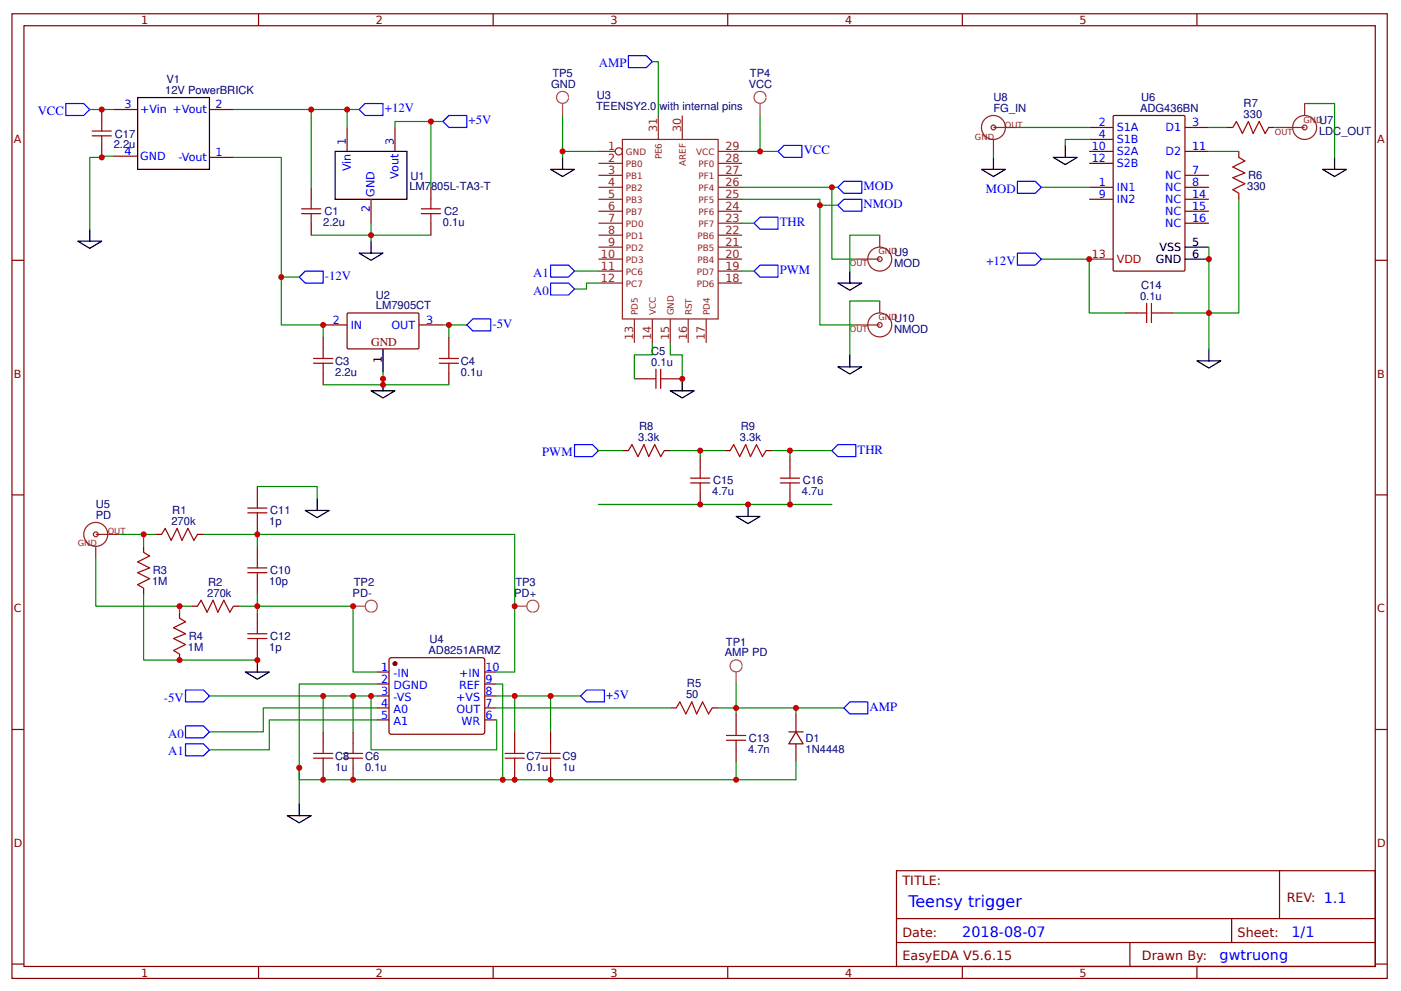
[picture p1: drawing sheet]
<svg xmlns="http://www.w3.org/2000/svg" width="310mm" height="219mm" viewBox="0 0 310 219" stroke-linecap="round" stroke-linejoin="round" font-family="sans-serif">
<g fill="none" stroke="#800" stroke-width=".26">
<path d="M2.6 3h304.1v213.3h-304.1zM5.3 5.7h298.7v208h-298.7zM57.1 3v2.7M109 3v2.7M160.9 3v2.7M212.7 3v2.7M264.6 3v2.7M22.5 24.2v2.7M22.5 32.1v2.7M25.1 24.2h5.3M25.1 34.5h5.3M46.3 34.8h5.3"/>
<path d="M46.3 24.2h5.3M76.7 28.2v5.3M87.3 28.2v5.3M240.8 28.2h5.3M240.8 30.8h5.3M240.8 33.5h5.3M240.8 36.1h5.3M246.1 25.7l.2-.2h15.4l.2 .2v34l-.1 .2h-15.5l-.2-.1zM261.9 28.2h5.3M261.9 38.8h5.3M261.9 33.5h5.3M271.2 28.2h1.3"/>
<path d="M273.8 33.5v1.3M280.5 28.2h1.3M2.6 57.5h2.7M68.8 41.4v2.7M68.8 49.3v2.7M82 44.1v5.2M95.2 41.4v2.7M95.2 49.3v2.7M240.8 41.4h5.3M240.8 44.1h5.3M261.9 41.4h5.3M261.9 44.1h5.3"/>
<path d="M261.9 46.7h5.3M261.9 49.3h5.3M273.8 42.7v1.4M304 57.5h2.7M71.4 71.8h5.3M71.4 74.5v2.6M76.8 69.3l.2-.1h15.5l.1 .3v7.5l-.3 .1h-15.4l-.2-.2zM92.6 71.8h5.3M99.2 74.5v2.6M248.7 69.2h2.7M256.6 69.2h2.7M71.4 82.4v2.7"/>
<path d="M99.2 82.4v2.7M137.6 99.6h1.3M140.2 83.7h2.7M146.8 99.6h1.4M148.2 83.7h2.6M160.1 99.6h1.3M169.3 99.6h1.4M2.6 109.4h2.7M34.4 118.1h1.3M43.7 118.1h1.3M56.9 107.6v2.6M56.9 115.5v2.6"/>
<path d="M154.8 100.9v2.7M154.8 108.9v2.6M174.6 100.9v2.7M174.6 108.9v2.6M304 109.4h2.7M31.7 120.8v1.3M31.7 130v1.4M39.7 135.3v1.4M42.3 134h1.4M51.6 134h1.3M56.9 120.8v2.6M56.9 128.7v2.7"/>
<path d="M56.9 135.3v2.7M39.7 144.6v1.3M56.9 143.3v2.6M83.3 148.6h2.7M83.3 151.2h2.7M83.3 153.9h2.7M83.3 156.5h2.7M83.3 159.1h2.7M86.3 145.5h20.6l.3 .4-.1 16.2-.5 .2-20.3-.1-.3-.4v-15.9zM107.2 148.6h2.6M107.2 151.2h2.6M107.2 153.9h2.6"/>
<path d="M107.2 156.5h2.6M107.2 159.1h2.6M148.2 156.5h1.3M157.4 156.5h1.3M162.7 157.8v2.7M175.9 157.8v4M2.6 161.3h2.7M71.4 161.8v2.6M71.4 169.7v2.7M78.1 161.8v2.6M78.1 169.7v2.7M113.8 161.8v2.6"/>
<path d="M113.8 169.7v2.7M121.7 161.8v2.6M121.7 169.7v2.7M162.7 165.8v2.6M174.4 161.8h3.1M175.9 161.8l1.6 2.6h-3.1zM175.9 164.4v4M304 161.3h2.7M198.2 192.5h105.8v21.2h-105.8zM282.8 192.5v10.6M2.6 213.1h2.7M57.1 213.7v2.6"/>
<path d="M109 213.7v2.6M160.9 213.7v2.6M198.2 203.1h105.8M198.2 208.4h105.8M212.7 213.7v2.6M249.8 208.4v5.3M264.6 213.7v2.6M272.3 203.1v5.3M304 213.1h2.7"/>
</g>
<g fill="none" stroke="#000" stroke-width=".26">
<path d="M30.4 21.6h15.9v15.8h-15.9zM74.1 33.5h15.9v10.6h-15.9zM121.7 37.4h5.3l-2.6 1.6zM124.4 34.8v2.6M217 37.4h5.2l-2.6 1.6zM219.6 34.8v2.6M232.8 34.8h5.3l-2.6 1.6zM235.5 32.1v2.7M292.4 37.4h5.3l-2.7 1.6zM295 34.8v2.6M17.2 53.3h5.3l-2.7 1.6zM19.8 50.7v2.6"/>
<path d="M79.4 56h5.3l-2.7 1.5zM82 53.3v2.7M187.9 59.9v2.7M261.9 54.6h5.3M261.9 57.3h5.3M84.7 77.1v5.3M185.2 62.6h5.3l-2.6 1.6zM187.9 78.4v2.7M264.6 79.8h5.3l-2.7 1.6zM267.2 77.1v2.7M82 86.4h5.3l-2.6 1.6zM84.7 83.7v2.7"/>
<path d="M148.2 86.4h5.3l-2.7 1.6zM150.8 83.7v2.7M185.2 81.1h5.3l-2.6 1.6zM67.5 112.8h5.3l-2.7 1.6zM70.1 110.2v2.6M162.7 114.2h5.3l-2.6 1.6zM165.4 111.5v2.7M54.2 148.6h5.3l-2.6 1.6zM56.9 145.9v2.7M66.1 177.7v2.6M63.5 180.3h5.3l-2.7 1.6z"/>
</g>
<g fill="none" stroke="#080" stroke-width=".26">
<path d="M144.2 13.6h1.3v11.9M19.8 24.2h5.3M25.1 34.5h-2.6v.3h-2.7v15.9M51.6 24.2h25.1v4M51.6 34.8h10.6v37h9.2v2.7M68.8 24.2v17.2M76.7 24.2h2.7M95.2 26.9v14.5M97.9 26.9h-10.6v1.3M124.4 25.5v8M132.3 33.5h-7.9v1.3M164 33.5h8"/>
<path d="M168 25.5v8M219.6 33.5v1.3M224.9 28.2h15.9M240.8 30.8h-5.3v1.3M267.2 33.5h6.6M267.2 28.2h4M281.8 28.2h1.3M288.4 22.9h6.6v11.9M68.8 52h26.4M82 49.3v4M127 59.9h5.3M164 44.1h17.2v1.3h4"/>
<path d="M164 41.4h21.2M164 59.9h2.7M164 49.3h2.7M181.2 45.4v26.4h8M183.9 41.4v15.9h5.3M194.5 52h-6.6v7.9M230.2 57.3h10.6v11.9h7.9M230.2 41.4h10.6M267.2 54.6v22.5M273.8 44.1v25.1h-14.5M62.2 61.3h3.9M97.9 71.8h1.3v2.7"/>
<path d="M99.2 71.8h4M132.3 62.6h-2.7v1.3h-2.6M144.2 75.8v2.6h-4v5.3M148.2 75.8v2.6h2.6v5.3M194.5 66.5h-6.6v11.9M84.7 82.4v2.7h-13.3M84.7 85.1h14.5M132.3 99.6h5.3M148.2 99.6h11.9M154.8 99.6v1.3M170.7 99.6h13.2M174.6 99.6v1.3"/>
<path d="M26.5 118.1h7.9M31.7 118.1v2.7M45 118.1h11.9v2.7M56.9 107.6h13.2v2.6M56.9 118.1h56.9v30.5h-4M132.3 111.5h51.6M21.2 123.4v10.6h21.1M31.7 131.4v14.5h25.2M39.7 134v1.3M52.9 134h25.2v14.6h5.2M56.9 131.4v3.9M46.3 153.9h37"/>
<path d="M71.4 153.9v7.9M78.1 153.9v7.9M82 153.9v11.9h27.8v-6.7M83.3 151.2h-17.2v26.5M83.3 156.5h-25.1v5.3h-11.9M83.3 159.1h-23.8v6.7h-13.2M109.8 151.2h1.3v21.2M109.8 153.9h18.5M109.8 156.5h38.4M113.8 153.9v7.9M121.7 153.9v7.9M158.7 156.5h4v1.3"/>
<path d="M162.7 151.2v5.3h23.8M175.9 156.5v1.3M162.7 168.4v4h-96.6v-2.7M175.9 168.4v4h-13.2"/>
</g>
<g fill="none" stroke="#a00000" stroke-width=".26">
<path d="M20.4 30h4.2M20.4 29h4.2M22.5 26.9v2.1M22.5 30v2.1M272.5 28.2l.8-1.3 1.3 2.6 1.4-2.6 1 2.6 1.3-2.6 1.4 2.6 .8-1.3M273.8 34.8l1.4 .8-2.7 1.3 2.7 1.3-2.7 1.1 2.7 1.3-2.7 1.3 1.3 .8M66.7 47.2h4.2M66.7 46.2h4.2M68.8 44.1v2.1M68.8 47.2v2.1M93.1 47.2h4.3M93.1 46.2h4.3"/>
<path d="M95.2 44.1v2.1M95.2 47.2v2.1M69.3 79.2h4.3M71.4 77.1v2.1M97.1 79.2h4.2M99.2 77.1v2.1M251.4 69.2h2.1M253.5 67.1v4.2M254.5 67.1v4.2M254.5 69.2h2.1M69.3 80.3h4.3M71.4 80.3v2.1"/>
<path d="M97.1 80.3h4.2M99.2 80.3v2.1M138.9 99.6l.8-1.3 1.3 2.6 1.3-2.6 1.1 2.6 1.3-2.6 1.3 2.6 .8-1.3M142.9 83.7h2.1M145 81.6v4.3M146 81.6v4.3M146 83.7h2.2M161.4 99.6l.8-1.3 1.3 2.6 1.3-2.6 1.1 2.6 1.3-2.6 1.3 2.6 .8-1.3M35.7 118.1l.8-1.3 1.3 2.7 1.4-2.7 1 2.7 1.3-2.7 1.4 2.7 .8-1.4M54.8 113.4h4.2M54.8 112.3h4.2M56.9 110.2v2.1"/>
<path d="M56.9 113.4v2.1M152.7 106.8h4.2M152.7 105.7h4.2M154.8 103.6v2.1M154.8 106.8v2.1M172.5 106.8h4.2M172.5 105.7h4.2M174.6 103.6v2.1M174.6 106.8v2.1M31.7 122.1l1.4 .8-2.7 1.3 2.7 1.3-2.7 1.1 2.7 1.3-2.7 1.3 1.3 .8M39.7 136.7l1.3 .8-2.6 1.3 2.6 1.3-2.6 1.1 2.6 1.3-2.6 1.3 1.3 .8M43.7 134l.7-1.3 1.4 2.6 1.3-2.6 1.1 2.6 1.3-2.6 1.3 2.6 .8-1.3"/>
<path d="M54.8 126.6h4.2M54.8 125.5h4.2M56.9 123.4v2.1M56.9 126.6v2.1M56.9 138v2.1M54.8 141.2h4.2M54.8 140.1h4.2M56.9 141.2v2.1M149.5 156.5l.8-1.3 1.3 2.6 1.3-2.6 1.1 2.6 1.3-2.6 1.3 2.6 .8-1.3M69.3 167.6h4.3M69.3 166.6h4.3M71.4 164.4v2.2"/>
<path d="M71.4 167.6v2.1M75.9 167.6h4.3M75.9 166.6h4.3M78.1 164.4v2.2M78.1 167.6v2.1M111.7 167.6h4.2M111.7 166.6h4.2M113.8 164.4v2.2M113.8 167.6v2.1M119.6 167.6h4.2M119.6 166.6h4.2M121.7 164.4v2.2"/>
<path d="M121.7 167.6v2.1M160.6 163.6h4.2M160.6 162.6h4.2M162.7 160.5v2.1M162.7 163.6v2.2"/>
</g>
<g fill="none" stroke="#00f" stroke-width=".26">
<path d="M138.9 12.3h4l1.3 1.3-1.3 1.3h-4zM14.6 22.9h3.9l1.3 1.3-1.3 1.3h-3.9zM79.4 24.2l1.3-1.3h4v2.6h-4zM97.9 26.9l1.3-1.4h4v2.7h-4zM173.3 32.1h4v2.7h-4l-1.3-1.3zM121.7 58.6h4l1.3 1.3-1.3 1.4h-4zM166.7 59.9l1.3-1.3h4v2.7h-4zM166.7 49.3l1.3-1.3h4v2.7h-4zM185.2 41.4l1.3-1.3h4v2.6h-4zM185.2 45.4l1.3-1.3h4v2.6h-4zM224.9 56h4l1.3 1.3-1.3 1.3h-4zM224.9 40.1h4l1.3 1.3-1.3 1.3h-4z"/>
<path d="M66.1 61.3l1.4-1.4h3.9v2.7h-3.9zM103.2 71.8l1.3-1.3h4v2.7h-4zM121.7 62.6h4l1.3 1.3-1.3 1.3h-4zM127 98.3h4l1.3 1.3-1.3 1.3h-4zM183.9 99.6l1.3-1.3h4v2.6h-4zM41 152.5h4l1.3 1.4-1.3 1.3h-4zM128.3 153.9l1.3-1.4h4v2.7h-4zM186.5 156.5l1.4-1.3h3.9v2.6h-3.9zM41 160.5h4l1.3 1.3-1.3 1.3h-4zM41 164.4h4l1.3 1.4-1.3 1.3h-4z"/>
</g>
<circle cx="87.3" cy="146.7" r=".4" fill="#800" stroke="#800" stroke-width=".26"/>
<g fill="none" stroke="#8d2323" stroke-width=".26">
<path d="M132.3 33.5h3.7M132.3 36.1h5.3M132.3 38.8h5.3M137.6 30.8h21.1v39.7h-21.1zM145.5 25.5v5.3M150.8 25.5v5.3M158.7 33.5h5.3M158.7 36.1h5.3M158.7 38.8h5.3M219.6 28.2h5.3M219.6 30.8v2.7M283.1 28.2h5.3"/>
<path d="M288.4 22.9v2.6M132.3 57.3h5.3M132.3 41.4h5.3M132.3 52h5.3M132.3 44.1h5.3M132.3 54.6h5.3M132.3 46.7h5.3M132.3 49.3h5.3M132.3 59.9h5.3M158.7 57.3h5.3M158.7 41.4h5.3M158.7 52h5.3"/>
<path d="M158.7 44.1h5.3M158.7 54.6h5.3M158.7 46.7h5.3M158.7 49.3h5.3M158.7 59.9h5.3M189.2 57.3h5.3M194.5 52v2.6M132.3 62.6h5.3M140.2 70.5v5.3M144.2 70.5v5.3M148.2 70.5v5.3M152.1 70.5v5.3"/>
<path d="M156.1 70.5v5.3M158.7 62.6h5.3M189.2 71.8h5.3M194.5 66.5v2.7M21.2 118.1h5.3M21.2 120.8v2.6"/>
<circle cx="136.8" cy="33.5" r=".79"/>
<circle cx="219.6" cy="28.2" r="2.65"/>
<circle cx="219.6" cy="28.2" r=".53"/>
<circle cx="288.4" cy="28.2" r="2.65"/>
<circle cx="288.4" cy="28.2" r=".53"/>
<circle cx="194.5" cy="57.3" r="2.65"/>
<circle cx="194.5" cy="57.3" r=".53"/>
<circle cx="194.5" cy="71.8" r="2.65"/>
<circle cx="194.5" cy="71.8" r=".53"/>
<circle cx="21.2" cy="118.1" r="2.65"/>
<circle cx="21.2" cy="118.1" r=".53"/>
</g>
<path d="M124.4 22.9v2.6M125.7 21.5a1.32 1.32 0 0 0-2-1.1 1.32 1.32 0 0 0-.1 2.2 1.32 1.32 0 0 0 2.1-1M168 22.9v2.6M169.3 21.5a1.32 1.32 0 0 0-1.9-1.1 1.32 1.32 0 0 0-.1 2.2 1.32 1.32 0 0 0 2-1M78.1 134h2.6M81.9 135.3a1.32 1.32 0 0 1-.9-2 1.32 1.32 0 0 1 2.2 .1 1.32 1.32 0 0 1-1.1 1.9M113.8 134h2.6M117.7 135.3a1.32 1.32 0 0 1-1-2 1.32 1.32 0 0 1 2.3 .1 1.32 1.32 0 0 1-1.2 1.9M162.7 148.6v2.6M164 147.2a1.32 1.32 0 0 0-1.9-1.2 1.32 1.32 0 0 0-.1 2.3 1.32 1.32 0 0 0 2-1" fill="none" stroke="#a54b4b" stroke-width=".26"/>
<path d="M240.8 57.3h5.3" fill="none" stroke="#f00" stroke-width=".26"/>
<g fill="#c00">
<circle cx="150.8" cy="83.7" r=".66"/>
<circle cx="78.1" cy="153.9" r=".66"/>
<circle cx="111.1" cy="172.4" r=".66"/>
<circle cx="113.8" cy="172.4" r=".66"/>
<circle cx="121.7" cy="172.4" r=".66"/>
<circle cx="71.4" cy="172.4" r=".66"/>
<circle cx="78.1" cy="172.4" r=".66"/>
<circle cx="22.5" cy="34.8" r=".66"/>
<circle cx="22.5" cy="24.2" r=".66"/>
<circle cx="154.8" cy="99.6" r=".66"/>
<circle cx="240.8" cy="57.3" r=".66"/>
<circle cx="62.2" cy="61.3" r=".66"/>
<circle cx="267.2" cy="69.2" r=".66"/>
<circle cx="175.9" cy="156.5" r=".66"/>
<circle cx="78.1" cy="134" r=".66"/>
<circle cx="39.7" cy="145.9" r=".66"/>
<circle cx="56.9" cy="145.9" r=".66"/>
<circle cx="113.8" cy="153.9" r=".66"/>
<circle cx="99.2" cy="71.8" r=".66"/>
<circle cx="84.7" cy="85.1" r=".66"/>
<circle cx="84.7" cy="83.7" r=".66"/>
<circle cx="95.3" cy="26.9" r=".66"/>
<circle cx="68.8" cy="24.2" r=".66"/>
<circle cx="82" cy="52" r=".66"/>
<circle cx="71.4" cy="71.8" r=".66"/>
<circle cx="66.1" cy="169.7" r=".66"/>
<circle cx="121.7" cy="153.9" r=".66"/>
<circle cx="56.9" cy="118.1" r=".66"/>
<circle cx="56.9" cy="134" r=".66"/>
<circle cx="31.8" cy="118.1" r=".66"/>
<circle cx="39.7" cy="134" r=".66"/>
<circle cx="82" cy="153.9" r=".66"/>
<circle cx="162.7" cy="156.5" r=".66"/>
<circle cx="113.8" cy="134" r=".66"/>
<circle cx="168" cy="33.5" r=".66"/>
<circle cx="124.4" cy="33.5" r=".66"/>
<circle cx="267.2" cy="57.3" r=".66"/>
<circle cx="76.7" cy="24.2" r=".66"/>
<circle cx="181.2" cy="45.4" r=".66"/>
<circle cx="174.6" cy="99.6" r=".66"/>
<circle cx="154.8" cy="111.5" r=".66"/>
<circle cx="174.6" cy="111.5" r=".66"/>
<circle cx="165.4" cy="111.5" r=".66"/>
<circle cx="183.9" cy="41.4" r=".66"/>
<circle cx="71.4" cy="153.9" r=".66"/>
<circle cx="162.7" cy="172.4" r=".66"/>
</g>
<text font-size="3.5" fill="#00f" x="200.8" y="200.4">Teensy trigger</text>
<g font-size="3.2" fill="#00f">
<text x="212.7" y="207">2018-08-07</text>
<text x="285.5" y="207">1/1</text>
<text x="269.6" y="212.3">gwtruong</text>
</g>
<g font-size="2.8" fill="#00f">
<text x="132.4" y="14.9">AMP</text>
<text x="8.3" y="25.5">VCC</text>
<text x="85.1" y="24.8">+12V</text>
<text x="103.6" y="27.5">+5V</text>
<text x="177.7" y="34">VCC</text>
<text x="190.9" y="42">MOD</text>
<text x="190.9" y="46">NMOD</text>
<text x="217.9" y="42.7">MOD</text>
<text x="172.4" y="50">THR</text>
<text x="218" y="58.5">+12V</text>
<text x="71.8" y="61.9">-12V</text>
<text x="117.9" y="61.2">A1</text>
<text x="117.9" y="65.1">A0</text>
<text x="172.4" y="60.6">PWM</text>
<text x="108.9" y="72.5">-5V</text>
<text x="119.9" y="100.9">PWM</text>
<text x="189.6" y="100.3">THR</text>
<text x="36.2" y="155.2">-5V</text>
<text x="134" y="154.5">+5V</text>
<text x="192.2" y="157.1">AMP</text>
<text x="37.2" y="163">A0</text>
<text x="37.2" y="167">A1</text>
</g>
<g font-size="2.8" fill="#800">
<text x="199.5" y="195.7">TITLE:</text>
<text x="284.4" y="199.4">REV: 1.1</text>
<text x="199.5" y="207">Date:</text>
<text x="273.6" y="207">Sheet:</text>
<text x="199.5" y="212.3">EasyEDA V5.6.15</text>
<text x="252.4" y="212.3">Drawn By:</text>
</g>
<text font-size="2.6" fill="#800" x="82" y="76.6">GND</text>
<g font-size="2.5" fill="#800">
<text x="31.2" y="5.3">1</text>
<text x="83.1" y="5.3">2</text>
<text x="134.9" y="5.3">3</text>
<text x="186.8" y="5.3">4</text>
<text x="238.7" y="5.3">5</text>
<text x="3" y="31.6">A</text>
<text x="304.4" y="31.6">A</text>
<text x="3" y="83.5">B</text>
<text x="304.4" y="83.5">B</text>
<text x="3" y="135.3">C</text>
<text x="304.4" y="135.3">C</text>
<text x="3" y="187.2">D</text>
<text x="304.4" y="187.2">D</text>
<text x="31.2" y="215.9">1</text>
<text x="83.1" y="215.9">2</text>
<text x="134.9" y="215.9">3</text>
<text x="186.8" y="215.9">4</text>
<text x="238.7" y="215.9">5</text>
</g>
<g font-size="2.5" fill="#000080">
<text x="122.1" y="17">TP5</text>
<text x="165.8" y="17">TP4</text>
<text x="36.5" y="20.8">12V PowerBRICK</text>
<text x="36.8" y="18.4">V1</text>
<text x="121.8" y="19.4">GND</text>
<text x="132" y="21.8">U3</text>
<text x="165.5" y="19.4">VCC</text>
<text x="219.6" y="22.4">U8</text>
<text x="252.3" y="22.4">U6</text>
<text x="274.9" y="23.6">R7</text>
<text x="131.8" y="24.2">TEENSY2.0 with internal pins</text>
<text x="219.6" y="24.7">FG_IN</text>
<text x="252" y="24.7">ADG436BN</text>
<text x="274.9" y="26.1">330</text>
<text x="291.6" y="29.9">LDC_OUT</text>
<text x="291.6" y="27.5">U7</text>
<text x="25.1" y="32.8">2.2u</text>
<text x="25.4" y="30.4">C17</text>
<text x="90.8" y="39.7">U1</text>
<text x="275.9" y="39.6">R6</text>
<text x="71.7" y="47.6">C1</text>
<text x="90.5" y="42.1">LM7805L-TA3-T</text>
<text x="98.2" y="47.6">C2</text>
<text x="275.7" y="42">330</text>
<text x="71.4" y="50">2.2u</text>
<text x="97.9" y="50">0.1u</text>
<text x="197.6" y="59">MOD</text>
<text x="197.6" y="56.6">U9</text>
<text x="252.3" y="63.9">C14</text>
<text x="83.1" y="68.4">LM7905CT</text>
<text x="83.1" y="66">U2</text>
<text x="197.6" y="71.1">U10</text>
<text x="252" y="66.3">0.1u</text>
<text x="197.6" y="73.6">NMOD</text>
<text x="74.1" y="83">2.2u</text>
<text x="74.1" y="80.6">C3</text>
<text x="101.9" y="83">0.1u</text>
<text x="101.9" y="80.6">C4</text>
<text x="143.9" y="80.8">0.1u</text>
<text x="143.9" y="78.4">C5</text>
<text x="141.3" y="95.1">R8</text>
<text x="163.8" y="95.1">R9</text>
<text x="141.1" y="97.5">3.3k</text>
<text x="163.6" y="97.5">3.3k</text>
<text x="157.6" y="107.1">C15</text>
<text x="177.5" y="107.1">C16</text>
<text x="21.2" y="112.3">U5</text>
<text x="38.1" y="113.6">R1</text>
<text x="59.7" y="113.7">C11</text>
<text x="157.4" y="109.5">4.7u</text>
<text x="177.3" y="109.5">4.7u</text>
<text x="21.2" y="114.7">PD</text>
<text x="37.9" y="116">270k</text>
<text x="59.5" y="116.1">1p</text>
<text x="33.6" y="129.3">1M</text>
<text x="33.8" y="126.9">R3</text>
<text x="45.8" y="131.9">270k</text>
<text x="46" y="129.5">R2</text>
<text x="59.5" y="129.3">10p</text>
<text x="59.7" y="126.9">C10</text>
<text x="77.9" y="131.9">PD-</text>
<text x="78.2" y="129.5">TP2</text>
<text x="113.7" y="131.9">PD+</text>
<text x="113.9" y="129.5">TP3</text>
<text x="41.5" y="143.9">1M</text>
<text x="41.7" y="141.5">R4</text>
<text x="59.5" y="143.9">1p</text>
<text x="59.7" y="141.5">C12</text>
<text x="95" y="142">U4</text>
<text x="160.5" y="142.7">TP1</text>
<text x="94.7" y="144.6">AD8251ARMZ</text>
<text x="160.2" y="145.1">AMP PD</text>
<text x="151.7" y="154.4">50</text>
<text x="151.9" y="152">R5</text>
<text x="74.1" y="167.9">C8</text>
<text x="80.7" y="167.9">C6</text>
<text x="116.4" y="167.9">C7</text>
<text x="124.4" y="167.9">C9</text>
<text x="165.4" y="166.4">4.7n</text>
<text x="165.6" y="164">C13</text>
<text x="178.1" y="166.4">1N4448</text>
<text x="178.1" y="163.9">D1</text>
<text x="74.1" y="170.4">1u</text>
<text x="80.7" y="170.4">0.1u</text>
<text x="116.4" y="170.4">0.1u</text>
<text x="124.4" y="170.4">1u</text>
</g>
<g font-size="2.5" fill="#00f">
<text x="27.5" y="23.9">3</text>
<text x="47.6" y="23.9">2</text>
<text x="31" y="25">+Vin +Vout</text>
<text x="242.9" y="27.9">2</text>
<text x="246.9" y="29">S1A</text>
<text x="257.7" y="29">D1</text>
<text x="263.5" y="27.9">3</text>
<text x="27.5" y="34.3">4</text>
<text x="31" y="35.3">GND</text>
<text x="39.5" y="35.6">-Vout</text>
<text x="47.6" y="34.5">1</text>
<text x="76.5" y="32.1" transform="rotate(-90 76.5 32.1)">1</text>
<text x="87" y="32.1" transform="rotate(-90 87 32.1)">3</text>
<text x="241.3" y="33.2">10</text>
<text x="241.3" y="35.9">12</text>
<text x="242.9" y="30.6">4</text>
<text x="246.9" y="31.6">S1B</text>
<text x="246.9" y="34.3">S2A</text>
<text x="257.7" y="34.3">D2</text>
<text x="263.5" y="33.2">11</text>
<text x="77.5" y="37.9" transform="rotate(-90 77.5 37.9)">Vin</text>
<text x="88.1" y="39.5" transform="rotate(-90 88.1 39.5)">Vout</text>
<text x="242.9" y="41.1">1</text>
<text x="246.9" y="36.9">S2B</text>
<text x="257.6" y="39.6">NC</text>
<text x="263.5" y="38.5">7</text>
<text x="263.5" y="41.1">8</text>
<text x="81.8" y="46.9" transform="rotate(-90 81.8 46.9)">2</text>
<text x="82.8" y="43.5" transform="rotate(-90 82.8 43.5)">GND</text>
<text x="242.9" y="43.8">9</text>
<text x="246.9" y="42.2">IN1</text>
<text x="246.9" y="44.8">IN2</text>
<text x="257.6" y="42.2">NC</text>
<text x="257.6" y="44.8">NC</text>
<text x="257.6" y="47.5">NC</text>
<text x="263.5" y="43.8">14</text>
<text x="263.5" y="46.4">15</text>
<text x="257.6" y="50.1">NC</text>
<text x="263.5" y="49.1">16</text>
<text x="73.6" y="71.6">2</text>
<text x="94.2" y="71.6">3</text>
<text x="77.5" y="72.6">IN</text>
<text x="86.5" y="72.6">OUT</text>
<text x="84.3" y="148.3">1</text>
<text x="87" y="149.6">-IN</text>
<text x="101.5" y="149.6">+IN</text>
<text x="107.3" y="148.3">10</text>
<text x="84.3" y="150.9">2</text>
<text x="84.3" y="153.6">3</text>
<text x="87" y="152.3">DGND</text>
<text x="87" y="154.9">-VS</text>
<text x="100.9" y="154.9">+VS</text>
<text x="101.5" y="152.3">REF</text>
<text x="107.3" y="153.6">8</text>
<text x="107.3" y="150.9">9</text>
<text x="84.3" y="156.2">4</text>
<text x="84.3" y="158.9">5</text>
<text x="87" y="157.6">A0</text>
<text x="87" y="160.2">A1</text>
<text x="100.9" y="157.6">OUT</text>
<text x="102" y="160.2">WR</text>
<text x="107.3" y="158.9">6</text>
<text x="107.3" y="156.2">7</text>
</g>
<g font-size="2.5" fill="#8d2323">
<text x="145.3" y="29.2" transform="rotate(-90 145.3 29.2)">31</text>
<text x="150.5" y="29.2" transform="rotate(-90 150.5 29.2)">30</text>
<text x="134.4" y="35.9">2</text>
<text x="134.4" y="33.2">1</text>
<text x="160.3" y="33.2">29</text>
<text x="160.3" y="35.9">28</text>
<text x="134.4" y="38.5">3</text>
<text x="134.4" y="41.1">4</text>
<text x="160.3" y="38.5">27</text>
<text x="160.3" y="41.1">26</text>
<text x="134.4" y="43.8">5</text>
<text x="134.4" y="46.4">6</text>
<text x="160.3" y="43.8">25</text>
<text x="160.3" y="46.4">24</text>
<text x="134.4" y="49.1">7</text>
<text x="134.4" y="51.7">8</text>
<text x="160.3" y="51.7">22</text>
<text x="160.3" y="49.1">23</text>
<text x="132.9" y="59.7">11</text>
<text x="132.9" y="57">10</text>
<text x="134.4" y="54.4">9</text>
<text x="160.3" y="54.4">21</text>
<text x="160.3" y="57">20</text>
<text x="160.3" y="59.7">19</text>
<text x="132.9" y="62.3">12</text>
<text x="160.3" y="62.3">18</text>
<text x="140" y="75.2" transform="rotate(-90 140 75.2)">13</text>
<text x="143.9" y="75.2" transform="rotate(-90 143.9 75.2)">14</text>
<text x="147.9" y="75.2" transform="rotate(-90 147.9 75.2)">15</text>
<text x="151.9" y="75.2" transform="rotate(-90 151.9 75.2)">16</text>
<text x="155.8" y="75.2" transform="rotate(-90 155.8 75.2)">17</text>
</g>
<g font-size="2.5" fill="#f00">
<text x="241.3" y="57">13</text>
<text x="246.9" y="58.1">VDD</text>
</g>
<g font-size="2.5">
<text x="255.5" y="58.1">GND</text>
<text x="256.3" y="55.4">VSS</text>
<text x="263.5" y="54.4">5</text>
<text x="263.5" y="57">6</text>
<text x="84.4" y="80.3" transform="rotate(-90 84.4 80.3)">1</text>
</g>
<g font-size="1.9" fill="#8d2323">
<text x="222.1" y="28.2">OUT</text>
<text x="281.8" y="29.7">OUT</text>
<text x="288.1" y="27.1">GND</text>
<text x="138.4" y="34.3">GND</text>
<text x="146.3" y="35.3" transform="rotate(-90 146.3 35.3)">PE6</text>
<text x="153.9" y="34.3">VCC</text>
<text x="215.5" y="30.8">GND</text>
<text x="138.4" y="36.9">PB0</text>
<text x="138.4" y="39.6">PB1</text>
<text x="151.6" y="36.6" transform="rotate(-90 151.6 36.6)">AREF</text>
<text x="154.4" y="36.9">PF0</text>
<text x="154.4" y="39.6">PF1</text>
<text x="138.4" y="42.2">PB2</text>
<text x="138.4" y="44.8">PB3</text>
<text x="138.4" y="47.5">PB7</text>
<text x="154.4" y="42.2">PF4</text>
<text x="154.4" y="44.8">PF5</text>
<text x="154.4" y="47.5">PF6</text>
<text x="138.4" y="50.1">PD0</text>
<text x="138.4" y="52.8">PD1</text>
<text x="154.2" y="52.8">PB6</text>
<text x="154.4" y="50.1">PF7</text>
<text x="138.4" y="55.4">PD2</text>
<text x="138.4" y="58.1">PD3</text>
<text x="154.2" y="55.4">PB5</text>
<text x="154.2" y="58.1">PB4</text>
<text x="187.9" y="58.9">OUT</text>
<text x="194.2" y="56.2">GND</text>
<text x="138.4" y="60.7">PC6</text>
<text x="138.4" y="63.4">PC7</text>
<text x="154.1" y="63.4">PD6</text>
<text x="154.1" y="60.7">PD7</text>
<text x="141" y="69.7" transform="rotate(-90 141 69.7)">PD5</text>
<text x="145" y="69.7" transform="rotate(-90 145 69.7)">VCC</text>
<text x="149" y="69.7" transform="rotate(-90 149 69.7)">GND</text>
<text x="152.9" y="69.7" transform="rotate(-90 152.9 69.7)">RST</text>
<text x="156.9" y="69.7" transform="rotate(-90 156.9 69.7)">PD4</text>
<text x="194.2" y="70.8">GND</text>
<text x="187.9" y="73.4">OUT</text>
<text x="23.8" y="118.1">OUT</text>
<text x="17.2" y="120.8">GND</text>
</g>
</svg>
